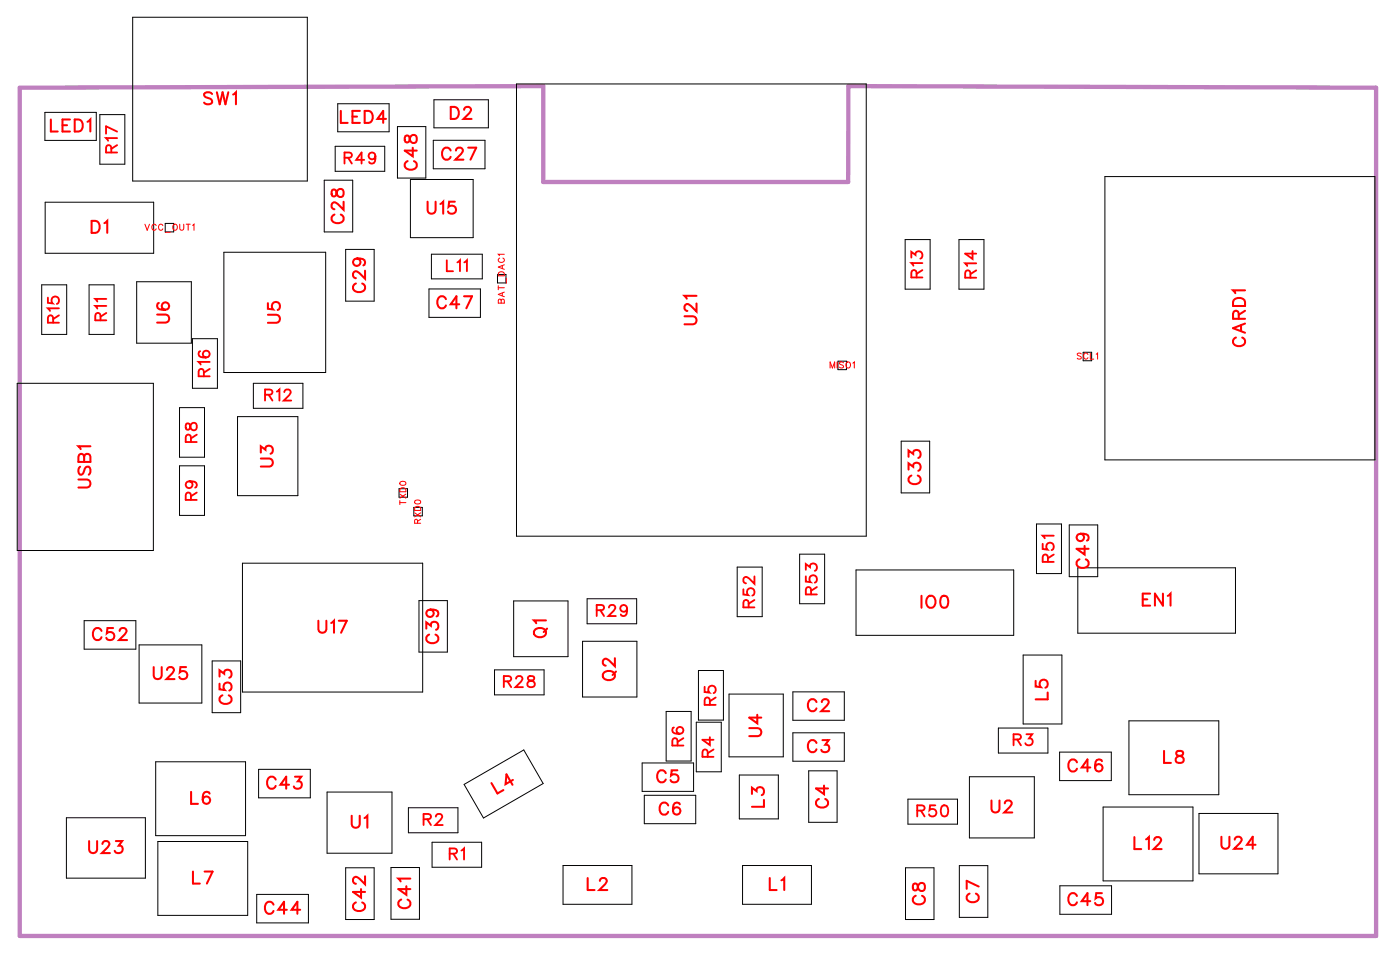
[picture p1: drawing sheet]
<svg xmlns="http://www.w3.org/2000/svg" width="83mm" height="56mm" viewBox="0 0 83 56" stroke-linecap="round" stroke-linejoin="round" font-family="sans-serif">
<path d="M1.2 5.2l30.8-.1v5.6h18v-5.6l31.2 .1v50h-80z" fill="none" stroke="#bf80bf" stroke-width=".25"/>
<g fill="none" stroke="#000" stroke-width=".06">
<path d="M2.5 16.8h1.4v2.9h-1.4zM2.6 6.6h3.1v1.7h-3.1zM2.7 11.9h6.4v3h-6.4zM5.3 16.8h1.4v2.9h-1.4zM5.9 6.8h1.5v2.9h-1.5zM7.8 1h10.3v9.7h-10.3zM8.1 16.6h3.2v3.6h-3.2zM9.7 13.2h.5v.5h-.5zM11.4 20h1.4v2.9h-1.4zM13.2 14.9h6v7.1h-6zM19.1 10.6h1.7v3.1h-1.7zM19.8 8.6h2.9v1.5h-2.9z"/>
<path d="M19.9 6.1h3.1v1.7h-3.1zM20.4 14.7h1.7v3.1h-1.7zM23.4 7.5h1.7v3h-1.7zM24.2 10.6h3.7v3.4h-3.7zM25.3 17h3v1.7h-3zM25.4 15h3v1.4h-3zM25.6 8.3h3v1.6h-3zM25.6 5.9h3.2v1.6h-3.2zM29.3 16.2h.5v.5h-.5zM30.5 4.9h20.6v26.7h-20.6zM53.4 14.1h1.5v2.9h-1.5zM56.6 14.1h1.4v2.9h-1.4z"/>
<path d="M65.2 10.4h15.9v16.7h-15.9zM1 22.6h8v9.8h-8zM5 36.6h3v1.7h-3zM8.2 38h3.7v3.4h-3.7zM10.6 24h1.5v3h-1.5zM10.6 27.5h1.5v2.9h-1.5zM12.5 39h1.7v3h-1.7zM14 24.6h3.6v4.6h-3.6zM14.3 33.2h10.6v7.6h-10.6zM14.9 22.6h3v1.5h-3zM23.5 28.8h.5v.5h-.5zM24.4 29.9h.5v.5h-.5z"/>
<path d="M24.7 35.4h1.7v3h-1.7zM29.2 39.5h2.9v1.5h-2.9zM30.3 35.4h3.2v3.3h-3.2zM34.4 37.8h3.2v3.3h-3.2zM34.6 35.3h3v1.5h-3zM41.2 39.5h1.5v2.9h-1.5zM43.5 33.4h1.5v2.9h-1.5zM47.2 32.7h1.4v2.9h-1.4zM49.4 21.3h.5v.5h-.5zM50.5 33.6h9.3v3.8h-9.3zM53.2 26h1.6v3.1h-1.6zM60.3 38.6h2.3v4.1h-2.3z"/>
<path d="M61.1 30.9h1.5v2.9h-1.5zM63.1 30.9h1.6v3.1h-1.6zM63.6 33.5h9.3v3.8h-9.3zM63.9 20.8h.5v.5h-.5zM3.9 48.2h4.7v3.6h-4.7zM9.2 44.9h5.3v4.4h-5.3zM9.3 49.6h5.3v4.4h-5.3zM15.1 52.7h3.1v1.7h-3.1zM15.3 45.3h3v1.7h-3zM19.3 46.7h3.8v3.6h-3.8zM20.4 51.1h1.7v3.1h-1.7zM23.1 51.1h1.6v3.1h-1.6z"/>
<path d="M24.1 47.6h2.9v1.5h-2.9zM25.5 49.6h2.9v1.5h-2.9zM27.4 46.2l3.5-2 1.1 2-3.5 2zM33.2 51h4.1v2.3h-4.1zM37.9 45h3v1.6h-3zM38 46.9h3v1.7h-3zM39.3 41.9h1.5v3h-1.5zM41.1 42.6h1.4v2.9h-1.4zM43 40.9h3.2v3.7h-3.2zM43.6 45.7h2.3v2.6h-2.3zM43.8 51h4.1v2.3h-4.1zM46.8 40.8h3v1.7h-3z"/>
<path d="M46.8 43.2h3v1.7h-3zM47.7 45.4h1.7v3.1h-1.7zM53.4 51.1h1.7v3.1h-1.7zM53.6 47.1h2.9v1.5h-2.9zM56.6 51h1.7v3.1h-1.7zM57.2 45.8h3.8v3.6h-3.8zM58.9 42.9h2.9v1.5h-2.9zM62.5 44.3h3v1.7h-3zM62.5 52.2h3.1v1.7h-3.1zM65.1 47.6h5.3v4.3h-5.3zM66.6 42.5h5.3v4.3h-5.3zM70.7 47.9h4.7v3.6h-4.7z"/>
</g>
<g fill="none" stroke="#f00" stroke-width=".12">
<path d="M3 7v.8h.4M3.7 7.4h.3M4.1 7h-.4v.8h.4M4.4 7h.2a.38 .38 0 0 1 .3 .4 .38 .38 0 0 1-.3 .4h-.2zM5.2 7.2l.1-.2v.8M5.4 13h.2a.38 .38 0 0 1 .3 .4 .38 .38 0 0 1-.3 .3h-.2zM6.2 13.2l.1-.2v.7M9.3 18.5h.5l.2 .2-.1 .3h-.6M9.4 17.9h-.1a.35 .35 0 0 0 .3 .4 .35 .35 0 0 0 .4-.2 .22 .22 0 0 0-.2-.3 .22 .22 0 0 0-.3 .2 .22 .22 0 0 0 .2 .3M12.5 5.5l-.2-.1-.3 .1 .1 .2 .4 .2v.1l-.2 .1-.3-.1M12.8 5.4l.2 .7 .1-.7 .2 .7 .2-.7M13.7 5.6l.2-.2v.7"/>
<path d="M15.8 18.6h.5l.2 .2-.1 .2h-.6M15.8 17.9v.3h.3a.25 .25 0 0 1 0-.3 .25 .25 0 0 1 .4 0 .25 .25 0 0 1-.1 .4M19.6 11.2v.3l.1 .1 .3-.5a.24 .24 0 0 1 .3 .3 .24 .24 0 0 1-.3 .2l-.1-.1-.1-.3zM19.7 12.6a.26 .26 0 0 0-.1 .3 .26 .26 0 0 0 .2 .3h.2a.26 .26 0 0 0 .3-.3 .26 .26 0 0 0-.2-.3M20.1 6.5v.7h.4M20.3 11.9v.5l-.4-.4-.2-.1-.1 .2v.1l.1 .1M20.8 6.9h.3M21 16.7a.26 .26 0 0 0-.2 .3 .26 .26 0 0 0 .3 .2h.2a.26 .26 0 0 0 .2-.2 .26 .26 0 0 0-.1-.3M21.1 15.2a.22 .22 0 0 1 .1 .3 .22 .22 0 0 1-.3 .1 .22 .22 0 0 1 0-.3l.2-.1a.34 .34 0 0 1 .4 .3l-.1 .1M21.2 6.5h-.4v.7h.4M21.5 6.5h.2a.38 .38 0 0 1 .3 .4 .38 .38 0 0 1-.3 .3h-.2zM21.5 16v.4l-.3-.3-.2-.1-.2 .1v.2l.2 .1"/>
<path d="M22.8 7h-.5l.3-.5v.7M23.9 8v.4h.1l.3-.4a.24 .24 0 0 1 .3 .2 .24 .24 0 0 1-.3 .2l-.1-.1-.1-.3zM24 9.5a.26 .26 0 0 0-.1 .3 .26 .26 0 0 0 .2 .2h.2a.26 .26 0 0 0 .3-.2 .26 .26 0 0 0-.2-.3M24.3 8.7v.5l-.4-.3h.7M25.2 11.9v.5l.2 .2 .3-.1v-.6M26 12l.1-.1v.7M26.3 17.6a.26 .26 0 0 0-.3-.1 .26 .26 0 0 0-.2 .2v.2a.26 .26 0 0 0 .2 .3 .26 .26 0 0 0 .3-.2M26.6 8.9a.26 .26 0 0 0-.3-.2 .26 .26 0 0 0-.2 .3v.1a.26 .26 0 0 0 .2 .3 .26 .26 0 0 0 .3-.2M26.6 6.3h.2a.38 .38 0 0 1 .3 .4 .38 .38 0 0 1-.3 .3h-.2zM26.8 11.9h-.3v.3a.25 .25 0 0 1 .3 0 .25 .25 0 0 1 0 .4 .25 .25 0 0 1-.4-.1M26.9 8.9l.1-.2h.2l.1 .1-.1 .3-.3 .3h.4M27.1 17.9h-.5l.3-.4v.7"/>
<path d="M27.4 17.5h.4l-.3 .7M27.4 6.5l.1-.2h.1l.2 .1-.1 .3-.4 .3h.5M27.6 8.7h.5l-.3 .7M40.4 18.6h.5l.2 .2-.1 .3h-.6M41.1 17.9v.5l-.4-.4-.2-.1-.1 .2v.1l.1 .1M41.1 17.4h-.7l.1 .2M72.8 17.6h.2h.3l.1 .4h-.7zM72.9 19.9a.26 .26 0 0 0-.2 .3 .26 .26 0 0 0 .3 .2h.2a.26 .26 0 0 0 .2-.2 .26 .26 0 0 0-.1-.3M73.1 18.8l-.1-.4h-.2l-.1 .4h.7M73.2 19.2v.3M73.4 17.1h-.7l.2 .2M73.4 19.1l-.7 .2 .7 .3"/>
<path d="M73.4 18.3l-.3 .3M4.6 28.3h.5l.2 .2-.1 .2h-.6M4.7 27.5l-.1 .2 .1 .3 .2-.1 .2-.4h.1l.1 .2-.1 .3M5 26.9l-.1-.1h-.2l-.1 .4h.7v-.3l-.1-.1h-.2v.4M5.3 26.3h-.7l.2 .2M6 37.2a.26 .26 0 0 0-.3-.2 .26 .26 0 0 0-.2 .3v.2a.26 .26 0 0 0 .2 .2 .26 .26 0 0 0 .3-.1M6.7 37h-.4v.3a.25 .25 0 0 1 .4 0 .25 .25 0 0 1-.1 .4 .25 .25 0 0 1-.3-.1M7.1 37.2l.1-.2h.1l.2 .2-.1 .2-.4 .3h.5M9.1 39.3v.5l.2 .2 .2-.1v-.6M9.9 39.5l.1-.2h.1l.2 .2-.1 .2-.4 .3h.5M11 39.3h-.4v.3a.25 .25 0 0 1 .4 0 .25 .25 0 0 1-.1 .4 .25 .25 0 0 1-.3-.1M12.9 39.9v-.4l.3 .2a.24 .24 0 0 1 .4-.2 .24 .24 0 0 1-.1 .4"/>
<path d="M15.4 27h.5l.2 .2-.1 .3h-.6M15.4 26.7v-.4l.3 .2a.24 .24 0 0 1 .3-.2 .24 .24 0 0 1 0 .4M18.8 36.6v.5l.2 .2 .2-.1 .1-.6M19.5 36.7l.2-.1v.7M20 36.6h.5l-.4 .7M25.1 37.1v-.4l.3 .2a.24 .24 0 0 1 .4-.2 .24 .24 0 0 1-.1 .4M25.3 37.4a.26 .26 0 0 0-.2 .3 .26 .26 0 0 0 .3 .2h.2a.26 .26 0 0 0 .3-.2 .26 .26 0 0 0-.2-.3M25.4 35.9a.22 .22 0 0 1 .2 .3 .22 .22 0 0 1-.4 .1 .22 .22 0 0 1 0-.3l.2-.1a.34 .34 0 0 1 .5 .3l-.1 .1M31.6 37.1a.35 .35 0 0 1 .4-.1 .35 .35 0 0 1 .2 .4 .33 .33 0 0 1-.5 .2 .33 .33 0 0 1-.1-.5zM32.2 36.6h-.7l.1 .1M32.3 37.1l-.2 .2M35.7 39.6a.35 .35 0 0 1 .4 0 .35 .35 0 0 1 .1 .4 .33 .33 0 0 1-.4 .1 .33 .33 0 0 1-.1-.5z"/>
<path d="M36.3 38.8v.5l-.4-.4-.2-.1-.1 .2v.1l.1 .1M36.3 39.6l-.2 .2M53.6 27.7v-.4l.3 .2a.24 .24 0 0 1 .3-.2 .24 .24 0 0 1 0 .4M53.6 26.9v-.3l.3 .2a.24 .24 0 0 1 .3-.2 .24 .24 0 0 1 0 .4M53.8 28a.26 .26 0 0 0-.2 .3 .26 .26 0 0 0 .3 .2h.1a.26 .26 0 0 0 .3-.2 .26 .26 0 0 0-.2-.3M54.4 35.1v.7M54.8 35.2a.33 .33 0 0 1 .4 .3 .33 .33 0 0 1-.4 .3l-.2-.2zM55.6 35.2l.1-.1a.37 .37 0 0 1 .2 .4 .37 .37 0 0 1-.2 .3 .45 .45 0 0 1-.1-.6zM63.7 33a.26 .26 0 0 0-.2 .3 .26 .26 0 0 0 .3 .2h.1a.26 .26 0 0 0 .3-.2 .26 .26 0 0 0-.2-.3M63.7 31.5a.22 .22 0 0 1 .2 .3 .22 .22 0 0 1-.3 0 .22 .22 0 0 1 0-.3h.1a.34 .34 0 0 1 .5 .2l-.1 .2M64 32.2v.5l-.5-.4h.7M67.4 35.3h.3"/>
<path d="M67.8 35h-.4v.7h.4M68.6 35v.7l-.5-.7v.7M68.9 35.1l.1-.1v.7M5.3 49.6v.5l.2 .2 .2-.1v-.6M6 49.7l.2-.1h.1l.1 .1-.1 .2-.3 .4h.5M6.8 49.6h.4l-.2 .2a.24 .24 0 0 1 .2 .4 .24 .24 0 0 1-.4-.1M11.3 46.7v.7h.4M11.4 51.4v.7h.4M12.1 51.4h.4l-.3 .7M12.4 46.8l-.1-.1a.35 .35 0 0 0-.4 .3 .35 .35 0 0 0 .3 .4 .22 .22 0 0 0 .2-.2 .22 .22 0 0 0-.2-.3 .22 .22 0 0 0-.2 .2M12.9 40.3v.3l.4 .1a.25 .25 0 0 1-.1-.4 .25 .25 0 0 1 .4 0 .25 .25 0 0 1-.1 .4M13.1 41a.26 .26 0 0 0-.2 .3 .26 .26 0 0 0 .3 .2h.2a.26 .26 0 0 0 .3-.2 .26 .26 0 0 0-.2-.3"/>
<path d="M16.1 53.3a.26 .26 0 0 0-.3-.1 .26 .26 0 0 0-.2 .2v.2a.26 .26 0 0 0 .2 .3 .26 .26 0 0 0 .3-.2M16.3 46a.26 .26 0 0 0-.3-.2 .26 .26 0 0 0-.2 .3v.1a.26 .26 0 0 0 .2 .3 .26 .26 0 0 0 .3-.2M16.9 53.6h-.5l.4-.4v.7M17 46.3h-.5l.4-.5v.7M17.4 45.8h.4l-.2 .3a.24 .24 0 0 1 .1 .3 .24 .24 0 0 1-.4 0M17.7 53.6h-.5l.3-.4v.7M20.7 48.1v.5l.2 .2 .3-.1v-.6M21 53.2a.26 .26 0 0 0-.2 .3 .26 .26 0 0 0 .3 .2h.2a.26 .26 0 0 0 .2-.2 .26 .26 0 0 0-.1-.3M21.3 52.4v.5l-.5-.3h.7M21.5 48.2l.2-.1v.7M21.5 51.7v.4l-.3-.3-.2-.1-.2 .1v.2l.2 .1M23.7 53a.26 .26 0 0 0-.2 .3 .26 .26 0 0 0 .3 .2h.1a.26 .26 0 0 0 .3-.2 .26 .26 0 0 0-.2-.3"/>
<path d="M24 52.2v.5l-.5-.3h.7M24.2 51.8h-.7l.1 .2M29 46.2l.3 .6 .4-.2M30.3 46l-.5 .2 .1-.6 .3 .7M34.7 51.8v.7h.4M35.4 51.9l.1-.1h.2l.1 .1-.1 .2-.4 .4h.5M39.3 45.6a.26 .26 0 0 0-.3-.2 .26 .26 0 0 0-.2 .3v.1a.26 .26 0 0 0 .2 .3 .26 .26 0 0 0 .3-.2M39.4 47.5a.26 .26 0 0 0-.3-.2 .26 .26 0 0 0-.2 .3v.1a.26 .26 0 0 0 .2 .3 .26 .26 0 0 0 .3-.2M40 45.4h-.4v.3a.25 .25 0 0 1 .4 0 .25 .25 0 0 1-.1 .4 .25 .25 0 0 1-.4-.1M40.1 47.4v-.1a.35 .35 0 0 0-.5 .3 .35 .35 0 0 0 .3 .4 .22 .22 0 0 0 .2-.2 .22 .22 0 0 0-.2-.2 .22 .22 0 0 0-.2 .2M44.2 42.9h.5l.2 .2-.1 .3h-.6M44.4 46.8v-.4l.2 .2a.24 .24 0 0 1 .4-.1 .24 .24 0 0 1-.1 .4"/>
<path d="M44.7 42.1v.5l-.5-.3h.7M45.1 47.2v.4h-.7M45.4 51.8v.7h.4M46.1 51.9l.2-.1v.7M48.2 41.4a.26 .26 0 0 0-.3-.2 .26 .26 0 0 0-.2 .3v.2a.26 .26 0 0 0 .2 .2 .26 .26 0 0 0 .3-.1M48.2 43.8a.26 .26 0 0 0-.3-.2 .26 .26 0 0 0-.2 .3v.2a.26 .26 0 0 0 .2 .2 .26 .26 0 0 0 .3-.1M48.3 47.1a.26 .26 0 0 0-.2 .3 .26 .26 0 0 0 .3 .2h.2a.26 .26 0 0 0 .2-.2 .26 .26 0 0 0-.1-.3M48.5 41.4l.1-.2h.1l.2 .1-.1 .3-.4 .3h.5M48.5 43.6h.4l-.2 .3a.24 .24 0 0 1 .2 .4 .25 .25 0 0 1-.5-.1M48.6 46.3v.5l-.5-.3h.7M53.9 52.1v.3l.1 .1 .3-.5a.24 .24 0 0 1 .3 .3 .24 .24 0 0 1-.3 .2l-.1-.1-.1-.3zM54 52.8a.26 .26 0 0 0-.2 .3 .26 .26 0 0 0 .3 .2h.2a.26 .26 0 0 0 .3-.2 .26 .26 0 0 0-.2-.3"/>
<path d="M57.2 52.7a.26 .26 0 0 0-.2 .3 .26 .26 0 0 0 .3 .2h.2a.26 .26 0 0 0 .2-.2 .26 .26 0 0 0-.1-.3M57.7 52.3l-.7-.4v.5M58.5 47.2v.5l.2 .2 .2-.1 .1-.6M59.3 47.4l.1-.2h.1l.2 .1-.1 .3-.4 .3h.5M61.1 40.1v.4h.3a.25 .25 0 0 1 0-.4 .25 .25 0 0 1 .4 .1 .25 .25 0 0 1-.1 .3M61.8 40.8v.4h-.7M63.5 52.8a.26 .26 0 0 0-.3-.2 .26 .26 0 0 0-.2 .3v.2a.26 .26 0 0 0 .2 .3 .26 .26 0 0 0 .3-.2M63.5 44.9a.26 .26 0 0 0-.3-.1 .26 .26 0 0 0-.2 .2v.2a.26 .26 0 0 0 .2 .3 .26 .26 0 0 0 .3-.2M64.3 53.1h-.5l.3-.5v.8M64.3 45.2h-.5l.3-.4v.7M65 52.6h-.3l-.1 .3a.25 .25 0 0 1 .4 0 .25 .25 0 0 1 0 .4 .25 .25 0 0 1-.4-.1M65 44.9v-.1a.35 .35 0 0 0-.5 .3 .35 .35 0 0 0 .3 .4 .22 .22 0 0 0 .2-.2 .22 .22 0 0 0-.2-.3 .22 .22 0 0 0-.2 .2"/>
<path d="M66.9 49.3v.7h.4M67.6 49.5l.2-.2v.7M68.1 49.5l.1-.2h.1l.2 .2-.1 .2-.4 .3h.5M68.7 44.3v.7h.4M69.4 44.3v.2l.3 .1 .1 .1a.24 .24 0 0 1-.2 .3 .24 .24 0 0 1-.3-.3l.5-.3-.1-.1zM72 49.3v.5l.2 .2 .3-.1v-.6M72.8 49.5l.2-.2h.1l.1 .2-.1 .2-.3 .3h.5M74.1 49.8h-.6l.4-.5v.7"/>
</g>
<g fill="none" stroke="#f00" stroke-width=".11">
<path d="M2.8 17.5v.4h.3a.23 .23 0 0 1 0-.4 .23 .23 0 0 1 .3 .1 .23 .23 0 0 1 0 .3M3.1 19v-.4h-.2l-.1 .4h.7M3.5 18.2h-.7l.1 .1M3.5 18.6l-.4 .2M5.9 18.9v-.4h-.2l-.1 .4h.7M6.3 18h-.7l.1 .2M6.3 17.6h-.7l.1 .2M6.3 18.4l-.4 .3M6.6 9l-.1-.4h-.2v.4h.6M6.9 8.1h-.6l.1 .2M6.9 8.6l-.3 .2M6.9 7.8l-.6-.4v.5"/>
<path d="M20.3 9.3h.4v-.3h-.4v.6M20.5 9.3l.3 .3M21.5 9.4h-.5l.3-.4v.6M22.1 9.2a.2 .2 0 0 1-.2 .2 .2 .2 0 0 1-.1-.3 .2 .2 0 0 1 .3 0v.1a.31 .31 0 0 1-.2 .4l-.1-.1M26.4 15.3v.7h.3M27 15.5l.1-.2v.7M27.4 15.5l.1-.2v.7M53.8 15.2v-.4l.2 .2a.22 .22 0 0 1 .3-.1 .22 .22 0 0 1 0 .3M54.1 16.4l-.1-.4h-.2v.4h.6M54.4 15.5h-.6l.1 .2M54.4 15.9l-.3 .2M57.2 16.4v-.4h-.2l-.1 .4h.7"/>
<path d="M57.4 14.8v.5l-.5-.3h.7M57.6 15.5h-.7l.2 .2M57.6 15.9l-.4 .3M11 25v.3h.1l.3-.4a.22 .22 0 0 1 .2 .2 .22 .22 0 0 1-.2 .3l-.1-.1-.1-.3zM11.2 28.4a.2 .2 0 0 1 .1 .2 .2 .2 0 0 1-.3 .1 .2 .2 0 0 1 0-.3h.2a.31 .31 0 0 1 .4 .2l-.1 .1M11.3 26.1l-.1-.4-.2-.1v.5h.6M11.3 29.5l-.1-.4h-.2v.4h.6M11.6 25.6l-.3 .2M11.6 29l-.3 .3M11.8 20.7h-.1a.32 .32 0 0 0 .3 .4 .32 .32 0 0 0 .4-.2 .2 .2 0 0 0-.2-.2 .2 .2 0 0 0-.2 .2 .2 .2 0 0 0 .1 .2M12 22.2v-.4h-.2l-.1 .4h.7M12.4 21.3h-.7l.1 .2"/>
<path d="M12.4 21.7l-.4 .3M15.6 23.3l.4-.1v-.2h-.4v.6M15.8 23.3l.3 .3M16.3 23.1l.2-.1v.6M16.8 23.1l.1-.1 .2 .1-.4 .5h.5M31.2 39.9v.2l.3 .2a.22 .22 0 0 1-.2 .2 .22 .22 0 0 1-.2-.2l.4-.3v-.1zM35.2 36l.4-.1v-.2h-.4v.6M35.4 36l.2 .3M35.9 35.8l.1-.1 .3 .1-.4 .5h.4M37 35.9a.2 .2 0 0 1-.3 .1 .2 .2 0 0 1-.1-.3 .2 .2 0 0 1 .4 0v.2a.31 .31 0 0 1-.3 .4l-.1-.1M43.8 34.7v.3l.3 .1a.23 .23 0 0 1 0-.4 .23 .23 0 0 1 .4 .1 .23 .23 0 0 1-.1 .3M44.2 35.8l-.1-.4h-.2l-.1 .4h.7"/>
<path d="M44.5 34v.4l-.5-.4-.2 .3 .2 .1M44.5 35.4l-.3 .2M47.5 34v.3h.3a.23 .23 0 0 1 0-.3 .23 .23 0 0 1 .3 0 .23 .23 0 0 1 0 .3M47.5 33.6v-.4l.3 .2a.22 .22 0 0 1 .3-.1 .22 .22 0 0 1 0 .3M47.8 35v-.3l-.2-.1-.1 .4h.7M48.2 34.6l-.4 .2M61.5 32.1v.3h.3a.23 .23 0 0 1 0-.4 .23 .23 0 0 1 .3 .1 .23 .23 0 0 1-.1 .3M61.8 33.1v-.4h-.2l-.1 .4h.7M62.2 31.6h-.7l.1 .1M62.2 32.7l-.4 .2M25 48.3h.4v-.3h-.4v.6M25.2 48.3l.2 .3"/>
<path d="M25.7 48.1l.1-.1 .3 .1-.4 .5h.4M26.5 50.3h.4v-.2l-.4-.1v.7M26.7 50.3l.3 .4M27.2 50.1l.2-.1v.7M29.7 40.2l.4-.1v-.2l-.4-.1v.7M29.9 40.2l.3 .3M30.4 40l.2-.2 .2 .2-.4 .5h.4M39.7 42.9a.32 .32 0 0 0 .2 .4 .32 .32 0 0 0 .4-.2 .2 .2 0 0 0-.2-.3 .2 .2 0 0 0-.2 .2 .2 .2 0 0 0 .2 .3M40 43.9l-.1-.3-.2-.1v.4h.6M40.3 43.5l-.3 .2M41.6 40.5v.3h.2a.23 .23 0 0 1 0-.3 .23 .23 0 0 1 .4 0 .23 .23 0 0 1-.1 .4M41.7 44.6v-.4h-.2l-.1 .4h.7"/>
<path d="M41.9 43.5v.4l-.5-.3h.7M41.9 41.5l-.1-.3-.2-.1v.4h.6M42.1 44.2l-.4 .2M42.2 41.1l-.3 .2M54.1 47.8l.4-.1v-.2h-.4v.6M54.3 47.8l.2 .3M55.2 47.5h-.3l-.1 .2a.23 .23 0 0 1 .4 0 .23 .23 0 0 1-.1 .4 .23 .23 0 0 1-.3-.1M55.6 47.5a.32 .32 0 0 1 .4 .2 .32 .32 0 0 1-.3 .4l-.2-.1v-.3zM59.8 43.6h.4v-.3h-.4v.6M60 43.6l.2 .3M60.5 43.3h.4l-.2 .2a.22 .22 0 0 1 .2 .4 .22 .22 0 0 1-.4-.1"/>
</g>
<g fill="none" stroke="#f00" stroke-width=".06">
<path d="M8.5 13.2l.2 .4 .1-.4M9.2 13.3a.13 .13 0 0 0-.1-.1 .13 .13 0 0 0-.1 .2 .13 .13 0 0 0 .1 .2 .13 .13 0 0 0 .1-.1M9.6 13.3a.13 .13 0 0 0-.1-.1 .13 .13 0 0 0-.1 .2 .13 .13 0 0 0 .1 .2 .13 .13 0 0 0 .1-.1M9.7 13.7h.3M10.6 13.2v.3l.1 .1 .1-.1v-.3M11 13.2h.2M11.1 13.2v.4M11.4 13.3v-.1v.4M29.4 17h.3M29.4 16.8v.3M29.4 16.1h.3v.2h-.3zM29.5 15.2a.13 .13 0 0 0-.1 .2 .13 .13 0 0 0 .1 .1h.1a.13 .13 0 0 0 .1-.1 .13 .13 0 0 0 0-.2"/>
<path d="M29.6 17.7l-.2-.1v.3h.3v-.3l-.1 .1v.2M29.6 15.7v.1M29.6 17.3v.1M29.7 15h-.3l.1 .1M29.7 17.2l-.3 .2 .3 .1M29.7 15.6l-.3 .1 .3 .2M29.9 16.4v.3M23.6 29.6h.3M23.6 29.5v.2M23.6 29.1l.3 .3M23.6 28.8h.3v.2h-.3zM23.9 29.1l-.3 .3"/>
<path d="M24.5 30.2l.3 .3M24.5 29.9a.2 .2 0 0 1 .3 .1v.1h-.3zM24.6 30.8v-.2h-.1v.2h.3M24.8 30.6l-.2 .1M24.8 30.2l-.3 .3M49 21.7v-.4l.1 .4 .1-.4v.4M49.4 21.3v.4M49.8 21.4h-.3l.3 .2-.1 .1-.2-.1M50.3 21.4l.1-.1v.4M63.8 20.9h-.3l.3 .2-.1 .1-.2-.1M64.2 20.9a.13 .13 0 0 0-.2-.1 .13 .13 0 0 0-.1 .1v.1a.13 .13 0 0 0 .1 .2 .13 .13 0 0 0 .2-.1M64.3 20.8v.4h.2"/>
<path d="M64.7 20.9v-.1v.4"/>
<circle cx="10.3" cy="13.4" r=".16"/>
<circle cx="23.7" cy="28.5" r=".16"/>
<circle cx="24.6" cy="29.6" r=".16"/>
<circle cx="50" cy="21.5" r=".16"/>
</g>
<g font-size="1.2" fill="#fff">
<text x="2.9" y="8.1">LED1</text>
<text x="12" y="6.4">SW1</text>
<text x="20" y="7.5">LED4</text>
<text x="24.9" y="10.1" transform="rotate(-90 24.9 10.1)">C48</text>
<text x="26" y="9.7">C27</text>
<text x="26.5" y="7.3">D2</text>
<text x="5.3" y="14">D1</text>
<text x="20.6" y="13.2" transform="rotate(-90 20.6 13.2)">C28</text>
<text x="21.8" y="17.3" transform="rotate(-90 21.8 17.3)">C29</text>
<text x="25.2" y="12.9">U15</text>
<text x="10.3" y="19.1" transform="rotate(-90 10.3 19.1)">U6</text>
<text x="16.8" y="19.1" transform="rotate(-90 16.8 19.1)">U5</text>
<text x="25.7" y="18.5">C47</text>
<text x="41.4" y="19.2" transform="rotate(-90 41.4 19.2)">U21</text>
<text x="73.7" y="20.5" transform="rotate(-90 73.7 20.5)">CARD1</text>
<text x="5.6" y="28.8" transform="rotate(-90 5.6 28.8)">USB1</text>
<text x="16.4" y="27.6" transform="rotate(-90 16.4 27.6)">U3</text>
<text x="54.6" y="28.6" transform="rotate(-90 54.6 28.6)">C33</text>
<text x="64.5" y="33.5" transform="rotate(-90 64.5 33.5)">C49</text>
<text x="67.3" y="36">EN1</text>
<text x="5.4" y="38">C52</text>
<text x="9" y="40.3">U25</text>
<text x="14" y="41.6" transform="rotate(-90 14 41.6)">C53</text>
<text x="18.7" y="37.6">U17</text>
<text x="26.1" y="38" transform="rotate(-90 26.1 38)">C39</text>
<text x="32.5" y="37.6" transform="rotate(-90 32.5 37.6)">Q1</text>
<text x="36.6" y="40.1" transform="rotate(-90 36.6 40.1)">Q2</text>
<text x="54.3" y="36.1">IO0</text>
<text x="62.1" y="41.3" transform="rotate(-90 62.1 41.3)">L5</text>
<text x="11.2" y="47.7">L6</text>
<text x="15.7" y="46.8">C43</text>
<text x="29.4" y="47.1" transform="rotate(-30 29.4 47.1)">L4</text>
<text x="38.7" y="46.4">C5</text>
<text x="45.2" y="43.5" transform="rotate(-90 45.2 43.5)">U4</text>
<text x="45.4" y="47.6" transform="rotate(-90 45.4 47.6)">L3</text>
<text x="47.6" y="42.2">C2</text>
<text x="47.6" y="44.6">C3</text>
<text x="49.1" y="47.7" transform="rotate(-90 49.1 47.7)">C4</text>
<text x="63" y="45.8">C46</text>
<text x="68.6" y="45.3">L8</text>
<text x="5.2" y="50.6">U23</text>
<text x="11.3" y="52.4">L7</text>
<text x="20.7" y="49.1">U1</text>
<text x="21.8" y="53.8" transform="rotate(-90 21.8 53.8)">C42</text>
<text x="24.5" y="53.6" transform="rotate(-90 24.5 53.6)">C41</text>
<text x="34.6" y="52.8">L2</text>
<text x="38.8" y="48.3">C6</text>
<text x="45.3" y="52.8">L1</text>
<text x="54.8" y="53.4" transform="rotate(-90 54.8 53.4)">C8</text>
<text x="58" y="53.2" transform="rotate(-90 58 53.2)">C7</text>
<text x="58.4" y="48.2">U2</text>
<text x="63" y="53.7">C45</text>
<text x="66.8" y="50.3">L12</text>
<text x="72" y="50.3">U24</text>
<text x="15.6" y="54.2">C44</text>
</g>
<g font-size="1.1" fill="#fff">
<text x="7.2" y="9" transform="rotate(-90 7.2 9)">R17</text>
<text x="20.3" y="9.9">R49</text>
<text x="26.3" y="16.3">L11</text>
<text x="54.7" y="16.4" transform="rotate(-90 54.7 16.4)">R13</text>
<text x="57.9" y="16.4" transform="rotate(-90 57.9 16.4)">R14</text>
<text x="3.8" y="19.1" transform="rotate(-90 3.8 19.1)">R15</text>
<text x="6.5" y="18.9" transform="rotate(-90 6.5 18.9)">R11</text>
<text x="12.6" y="22.2" transform="rotate(-90 12.6 22.2)">R16</text>
<text x="15.6" y="23.9">R12</text>
<text x="11.9" y="29.5" transform="rotate(-90 11.9 29.5)">R9</text>
<text x="11.9" y="26.1" transform="rotate(-90 11.9 26.1)">R8</text>
<text x="44.8" y="35.9" transform="rotate(-90 44.8 35.9)">R52</text>
<text x="48.5" y="35.1" transform="rotate(-90 48.5 35.1)">R53</text>
<text x="62.4" y="33.2" transform="rotate(-90 62.4 33.2)">R51</text>
<text x="29.7" y="40.8">R28</text>
<text x="35.1" y="36.6">R29</text>
<text x="42.5" y="41.6" transform="rotate(-90 42.5 41.6)">R5</text>
<text x="40.6" y="44" transform="rotate(-90 40.6 44)">R6</text>
<text x="42.4" y="44.7" transform="rotate(-90 42.4 44.7)">R4</text>
<text x="59.7" y="44.2">R3</text>
<text x="24.9" y="48.9">R2</text>
<text x="26.5" y="50.9">R1</text>
<text x="54" y="48.4">R50</text>
</g>
<g font-size=".6" fill="#fff">
<text x="8.5" y="13.7">VCC_OUT1</text>
<text x="29.9" y="17.9" transform="rotate(-90 29.9 17.9)">BAT_DAC1</text>
<text x="48.9" y="21.8">MISO1</text>
<text x="63.5" y="21.3">SCL1</text>
<text x="24.1" y="29.8" transform="rotate(-90 24.1 29.8)">TXD0</text>
<text x="25" y="30.9" transform="rotate(-90 25 30.9)">RXD0</text>
</g>
</svg>
